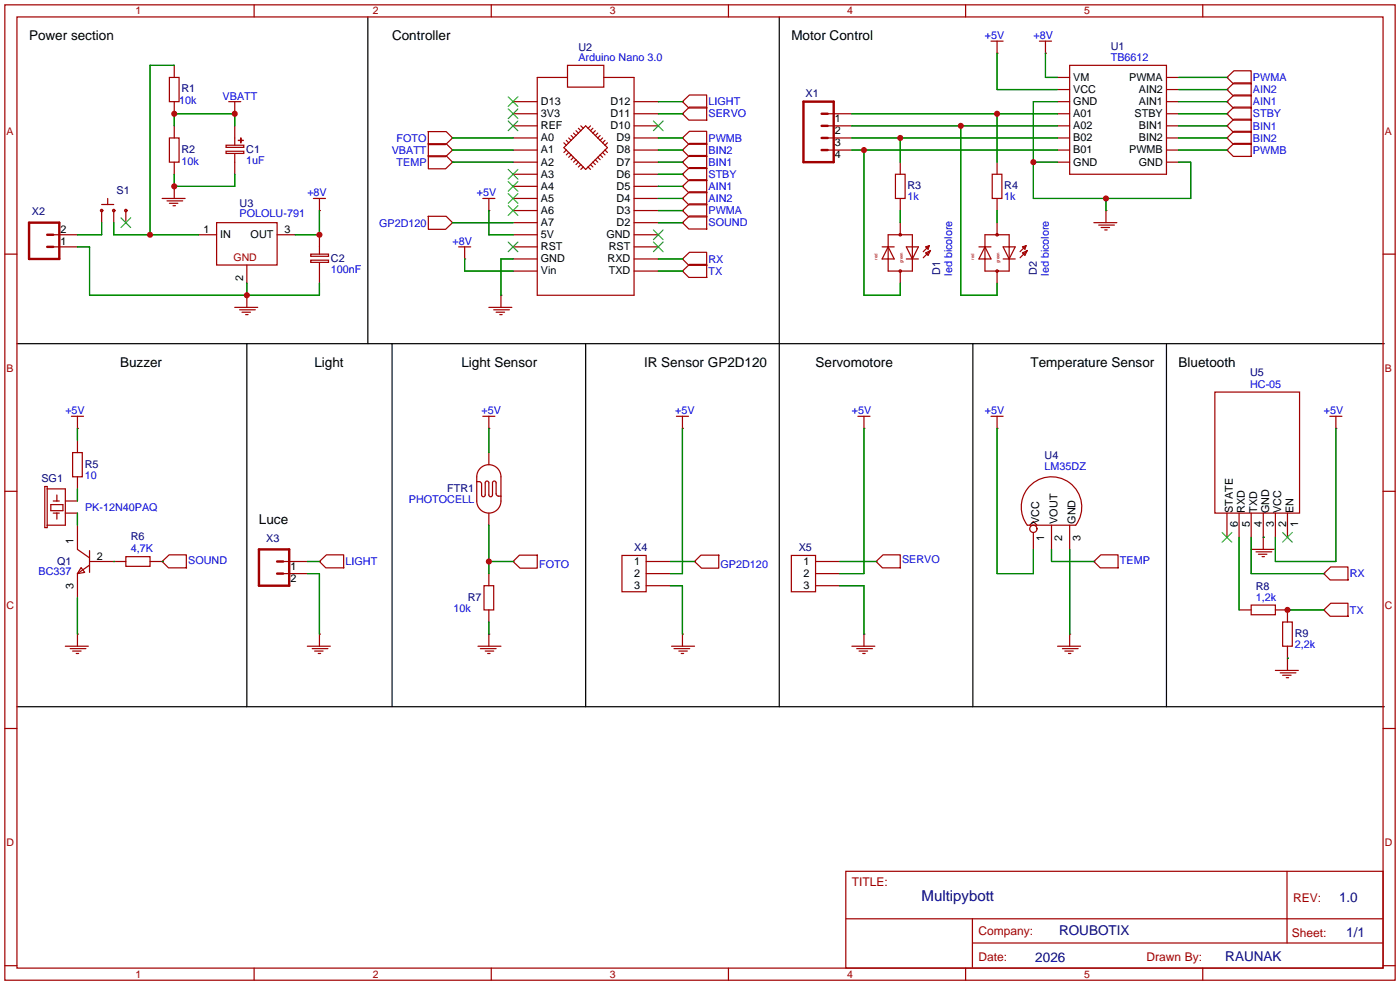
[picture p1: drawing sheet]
<svg xmlns="http://www.w3.org/2000/svg" width="294mm" height="210mm" viewBox="0 0 294 210" stroke-linecap="round" stroke-linejoin="round" font-family="sans-serif">
<g fill="none" stroke="#a10000" stroke-width=".25">
<path d="M1 1h291.9v204.7h-291.9zM3.6 3.6h286.7v199.6h-286.7zM35.6 16.3h2v5h-2zM36.6 13.7v2.6M53.3 1v2.6M103.1 1v2.6M119.1 13.7h7.6v4.6h-7.6zM119.1 16.3h-6.3v45.7h20.3v-45.7h-6.4M152.9 1v2.6M202.7 1v2.6M208 8.6h2.6M209.3 11.2h.1"/>
<path d="M209.3 8.6v2.6M218.2 8.6h2.5M219.5 11.2h.1M219.5 8.6v2.6M222 16.3h2.5M222 18.8h2.5M224.5 13.7h20.4v22.9h-20.4zM244.9 16.3h2.5M244.9 18.8h2.5M252.5 1v2.6M257.6 16.3h.1M257.6 18.8h.1"/>
<path d="M262.6 17.6v-2.7h-3.6l-1.4 1.4 1.3 1.3h3.8M35.6 29h2v5h-2zM36.6 39.1h.1M36.6 21.3v2.6M36.6 26.4v2.6M36.6 34v2.6M36.6 39.1v2.6M47.4 31.7h3.8v.5h-3.8zM47.4 30.5h3.8v.4h-3.8zM48 21.3h2.5M49.3 23.9h.1M49.3 21.3v2.6"/>
<path d="M49.3 26.4v4.1M49.3 32.3v4.3M50 29.5h1.1zM50.5 29l.1 1zM89.9 27.6h3.8l1.3 1.4-1.5 1.4h-3.6v-2.8M89.9 30.2h3.8l1.3 1.3-1.5 1.4h-3.6v-2.7M89.9 32.7h3.8l1.3 1.3-1.5 1.4h-3.6v-2.7M95 29h.1M95 31.5h.1M95 34h.1M107.7 23.9h5.1M107.7 26.4h5.1"/>
<path d="M107.7 29h5.1M107.7 31.5h5.1M107.7 21.3h5.1M107.7 34h5.1M107.7 36.6h5.1M107.7 39.1h5.1M118.4 31l4.5-4.6 4.6 4.6-4.6 4.6zM118.4 30l.5 .5M118.9 29.5l.5 .5M118.9 31.5l-.5 .5M119.4 29l.5 .5M119.4 32l-.5 .5"/>
<path d="M119.9 28.4l.5 .6M119.9 32.5l-.5 .5M120.4 27.9l.5 .5M120.4 33l-.5 .5M120.9 27.4l.5 .5M120.9 33.5l-.5 .5M121.4 26.9l.5 .5M121.4 34l-.5 .5M121.9 26.4l.5 .5M121.9 34.5l-.5 .6M122.4 35.1l-.5 .5M123.4 35.1l.6 .5"/>
<path d="M124 34.5l.5 .6M124 26.4l-.6 .5M124.5 26.9l-.5 .5M124.5 34l.5 .5M125 33.5l.5 .5M125 27.4l-.5 .5M125.5 33l.5 .5M125.5 27.9l-.5 .5M126 28.4l-.5 .6M126 32.5l.5 .5M126.5 32l.5 .5M126.5 29l-.5 .5"/>
<path d="M127 31.5l.5 .5M127 29.5l-.5 .5M127.5 30l-.5 .5M133.1 23.9h5.1M133.1 26.4h5.1M133.1 29h5.1M133.1 31.5h5.1M133.1 21.3h5.1M133.1 34h5.1M133.1 36.6h5.1M133.1 39.1h5.1M143.3 21.3h.1"/>
<path d="M143.3 23.9h.1M143.3 29h.1M143.3 31.5h.1M143.3 34h.1M143.3 36.6h.1M143.3 39.1h.1M148.3 22.7v-2.8h-3.6l-1.4 1.4 1.3 1.4h3.8M148.3 25.2v-2.7h-3.6l-1.4 1.4 1.3 1.3h3.8M148.3 30.3v-2.7h-3.6l-1.4 1.4 1.3 1.3h3.8M148.3 32.8v-2.7h-3.6l-1.4 1.4 1.3 1.3h3.8M148.3 35.4v-2.8h-3.6l-1.4 1.4 1.3 1.4h3.8M148.3 37.9v-2.7h-3.6l-1.4 1.4 1.3 1.3h3.8"/>
<path d="M173.7 23.9h5.1M173.7 26.4h5.1M173.7 29h5.1M173.7 31.5h5.1M188 36.6h2v5.1h-2zM189 34v2.6M208.3 36.6h2v5.1h-2zM209.3 34v2.6M222 23.9h2.5M222 26.4h2.5M222 29h2.5M222 31.5h2.5"/>
<path d="M222 21.3h2.5M222 34h2.5M244.9 23.9h2.5M244.9 26.4h2.5M244.9 29h2.5M244.9 31.5h2.5M244.9 21.3h2.5M244.9 34h2.5M257.6 21.3h.1M257.6 26.4h.1M257.6 23.9h.1M257.6 29h.1"/>
<path d="M257.6 31.5h.1M262.6 22.7v-2.8h-3.6l-1.4 1.4 1.3 1.4h3.8M262.6 27.7v-2.7h-3.6l-1.4 1.4 1.3 1.3h3.8M262.6 20.1v-2.7h-3.6l-1.4 1.4 1.3 1.3h3.8M262.6 25.2v-2.7h-3.6l-1.4 1.4 1.3 1.3h3.8M262.6 30.3v-2.7h-3.6l-1.4 1.4 1.3 1.3h3.8M262.6 32.8v-2.7h-3.6l-1.4 1.4 1.3 1.3h3.8M1 53.3h2.6M11.2 51.8h5.1M11.2 49.3h5.1M21.3 42.9h2.6M21.3 44.2v2.5"/>
<path d="M22.6 41.7v1.2M23.9 44.2v2.5M26.4 44.2v2.5M34 41.7h4.9M35.1 42.2h3.3M35.6 42.7h1.7M36.3 43.2h.5M41.7 49.3h3.8M45.5 46.7h12.7v8.9h-12.7zM51.8 55.6v3.8M58.2 49.3h3.8M65.2 54.6h3.8v.5h-3.8z"/>
<path d="M65.2 53.3h3.8v.5h-3.8zM65.8 41.7h2.5M67.1 44.2h.1M67.1 41.7v2.5M67.1 49.3v4M67.1 55.1v4.3M89.9 45.4h3.8l1.3 1.3-1.5 1.4h-3.6v-2.7M95 46.7h.1M96.3 51.8h2.5M97.5 54.4h.1M97.5 51.8v2.6M101.3 41.7h2.6"/>
<path d="M102.6 44.2h.1M102.6 41.7v2.5M107.7 51.8h5.1M107.7 54.4h5.1M107.7 49.3h5.1M107.7 56.9h5.1M107.7 41.7h5.1M107.7 44.2h5.1M107.7 46.7h5.1M133.1 51.8h5.1M133.1 54.4h5.1M133.1 49.3h5.1"/>
<path d="M133.1 56.9h5.1M133.1 41.7h5.1M133.1 44.2h5.1M133.1 46.7h5.1M143.3 56.9h.1M143.3 41.7h.1M143.3 44.2h.1M143.3 54.4h.1M143.3 46.7h.1M148.3 58.2v-2.7h-3.6l-1.4 1.4 1.3 1.3h3.8M148.3 40.4v-2.7h-3.6l-1.4 1.4 1.3 1.3h3.8M148.3 43v-2.7h-3.6l-1.4 1.4 1.3 1.3h3.8"/>
<path d="M148.3 45.5v-2.7h-3.6l-1.4 1.4 1.3 1.3h3.8M148.3 55.7v-2.7h-3.6l-1.4 1.4 1.3 1.3h3.8M148.3 48.1v-2.8h-3.6l-1.4 1.4 1.3 1.4h3.8M185.2 51.8h2.5M186.4 51.8l1.3 2.6h-2.5zM186.4 49.3h5.1v7.6h-5.1zM189 41.7v2.5M189 46.7v2.6M189 56.9v2.5M190.2 51.8h2.6l-1.3 2.6zM190.2 54.4h2.6M194.3 53.1l1-.5-.5 1z"/>
<path d="M194.3 51.8l.8-.2-.3 .7zM195.1 51.6l-1.3 1.2M195.3 52.6l-1.5 1.5M205.5 51.8h2.5M206.8 51.8l1.2 2.6h-2.5zM206.8 49.3h5v7.6h-5zM209.3 41.7v2.5M209.3 46.7v2.6M209.3 56.9v2.5M210.6 51.8h2.5l-1.3 2.6zM210.6 54.4h2.5M214.6 53.1l1-.5-.5 1z"/>
<path d="M214.6 51.8l.8-.2-.3 .7zM215.4 51.6l-1.3 1.2M215.6 52.6l-1.5 1.5M229.6 46.7h4.8M230.6 47.2h3.3M231.1 47.8h1.8M231.9 48.3h.5M232.2 44.2h.1M232.2 44.2v2.5M290.3 53.3h2.6M49.3 64.5h4.8M50.3 65h3.3"/>
<path d="M50.8 65.5h1.8M51.6 66h.5M51.8 62h.1M51.8 62v2.5M102.6 64.5h4.8M103.6 65h3.3M104.1 65.5h1.8M104.9 66h.5M105.2 62h.1M105.2 62v2.5M15 87.4h2.5M15.2 95h2.1v5.1h-2.1z"/>
<path d="M16.3 89.9h.1M16.3 87.4v2.5M16.3 92.5v2.5M100.6 98.5a2.54 2.54 0 0 1 2.9-.8 2.54 2.54 0 0 1 1.7 2.4v5.1a2.54 2.54 0 0 1-2.6 2.5 2.54 2.54 0 0 1-2.5-2.5v-5.1v-.6zM101.3 87.4h2.6M102.6 89.9h.1M102.6 87.4v2.5M102.6 95v2.5M142 87.4h2.5M143.3 89.9h.1M143.3 87.4v2.5M180.1 87.4h2.5"/>
<path d="M181.4 89.9h.1M181.4 87.4v2.5M208 87.4h2.6M209.3 89.9h.1M209.3 87.4v2.5M255 82.3h17.8v25.4h-17.8zM279.1 87.4h2.6M280.4 89.9h.1M280.4 87.4v2.5M1 103.1h2.6M9.4 102.1h.5v8.6h-.5zM9.9 102.6h3.8v7.6h-3.8"/>
<path d="M10.7 105.9h2.5v1.3h-2.5zM11.2 107.7h1.2M11.2 105.2h1.2M11.9 103.9v1.3M11.9 107.7v1.3M13.7 107.7h2.6M13.7 105.2h2.6M16.3 100.1v2.5M16.3 110.2v5.1l2.5 1.8M17 119.1l.8 1-1.5 .3zM18.8 117.9h7.6M18.8 118.6l-2.5 1.8"/>
<path d="M18.8 115.6v4.5M26.4 116.8h5.1v2.1h-5.1zM31.5 117.9h2.5M34 117.9h.1M39.1 119.2v-2.7h-3.6l-1.5 1.4 1.4 1.3h3.8M59.4 117.9h5.1M67.1 117.9h.1M72.1 119.2v-2.7h-3.6l-1.4 1.4 1.3 1.3h3.8M100.1 101.1h.5l.4 .2 .1 2.6a.38 .38 0 0 0 .4 .4 .38 .38 0 0 0 .4-.4v-2.6a.38 .38 0 0 1 .3-.3 .38 .38 0 0 1 .4 .3v2.6a.38 .38 0 0 0 .4 .4 .38 .38 0 0 0 .4-.4v-2.6a.38 .38 0 0 1 .4-.3 .38 .38 0 0 1 .3 .3l.1 2.6 .4 .2h.6M102.6 107.7v2.5M107.7 117.9h.1M112.8 116.5v2.8h-3.6l-1.5-1.4 1.3-1.4h3.8"/>
<path d="M130.6 116.6h5v7.6h-5zM135.6 117.9h5.1M145.8 117.9h.1M150.9 116.5v2.8h-3.6l-1.5-1.4 1.3-1.4h3.8M166.1 116.6h5.1v7.6h-5.1zM171.2 117.9h5.1M183.9 117.9h.1M189 119.2v-2.7h-3.6l-1.5 1.4 1.3 1.3h3.8M216.2 110.2l.7-.7 .8 .7M216.3 101.8a6.4 6.4 0 0 1 8.6-.1 6.4 6.4 0 0 1 .9 8.5h-10.2a6.4 6.4 0 0 1 .7-8.4zM216.9 111.8v3.5M220.7 110.2v5.1"/>
<path d="M224.5 110.2v5.1M229.6 117.9h.1M234.7 119.2v-2.7h-3.6l-1.5 1.4 1.3 1.3h3.9M257.6 107.7v5.1M260.1 107.7v5.1M262.6 107.7v5.1M262.6 115.3h4.9M263.7 115.8h3.3M264.2 116.3h1.7M264.9 116.8h.5M265.2 112.8h.1M265.2 107.7v7.6"/>
<path d="M267.7 107.7v5.1M270.3 107.7v5.1M290.3 103.1h2.6M13.7 135.6h4.8M14.7 136.1h3.3M15.2 136.7h1.8M16 137.2h.5M16.3 133.1h.1M16.3 120.4v5.1M16.3 133.1v2.5M59.4 120.4h5.1M64.5 135.6h4.8"/>
<path d="M65.5 136.1h3.3M66 136.7h1.8M66.8 137.2h.5M67.1 133.1h.1M67.1 133.1v2.5M100.3 135.6h4.9M100.8 136.1h3.3M101.6 122.9h2v5.1h-2zM101.9 136.7h1.7M102.4 137.2h.5M102.6 133.1h.1M102.6 120.4v2.5"/>
<path d="M102.6 128v2.6M102.6 133.1v2.5M135.6 122.9h5.1M135.6 120.4h5.1M141 135.6h4.8M141.5 136.1h3.3M142.5 136.7h1.8M143 137.2h.5M143.3 133.1h.1M143.3 133.1v2.5M171.2 122.9h5.1M171.2 120.4h5.1"/>
<path d="M178.8 135.6h4.8M179.8 136.1h3.3M180.3 136.7h1.8M181.1 137.2h.5M181.4 133.1h.1M181.4 133.1v2.5M222 135.6h4.8M223 136.1h3.3M223.5 136.7h1.8M224.3 137.2h.5M224.5 133.1h.1M224.5 133.1v2.5"/>
<path d="M260.1 128h2.5M262.6 127h5.1v2h-5.1zM267.7 128h2.6v2.6M269.2 130.6h2.1v5h-2.1zM270.3 138.2h.1M270.3 135.6v5.1M277.9 120.4h.1M277.9 128h.1M283 121.7v-2.7h-3.7l-1.4 1.4 1.3 1.3h3.8M283 129.3v-2.7h-3.7l-1.4 1.4 1.3 1.3h3.8M1 152.9h2.6M267.7 140.7h4.8"/>
<path d="M268.7 141.2h3.3M269.2 141.7h1.8M270 142.2h.5M290.3 152.9h2.6M177.5 182.9h112.8v20.3h-112.8zM177.6 192.8h112.6M204.1 197.9h86.1M204.1 192.8v10.2M270.2 182.9v15M1 202.7h2.6M53.3 203.2v2.5M103.1 203.2v2.5"/>
<path d="M152.9 203.2v2.5M202.7 203.2v2.5M252.5 203.2v2.5M290.3 202.7h2.6"/>
<circle cx="21.3" cy="44.2" r=".25"/>
<circle cx="23.9" cy="44.2" r=".25"/>
<circle cx="26.4" cy="44.2" r=".25"/>
<circle cx="189" cy="49.3" r=".25"/>
<circle cx="189" cy="56.9" r=".25"/>
<circle cx="209.3" cy="49.3" r=".25"/>
<circle cx="209.3" cy="56.9" r=".25"/>
<circle cx="216.9" cy="111" r=".76"/>
</g>
<path d="M168.7 21.3h6.3v12.7h-6.3zM172.5 29h1.2M172.5 26.4h1.2M172.5 23.9h1.2M172.5 31.5h1.2M6.1 46.7h6.3v7.7h-6.3zM9.9 49.3h1.3M9.9 51.8h1.3M54.4 115.3h6.3v7.6h-6.3zM58.2 117.9h1.2M58.2 120.4h1.2" fill="none" stroke="#a10000" stroke-width=".51"/>
<g fill="none" stroke="#3c3" stroke-width=".25">
<path d="M106.7 38.1l2 2M106.7 35.6l2 2M106.7 25.4l2 2M106.7 22.9l2 2M106.7 20.3l2 2.1M108.7 38.1l-2 2M108.7 35.6l-2 2M108.7 25.4l-2 2M108.7 22.9l-2 2M108.7 20.3l-2 2.1M137.2 25.4l2 2M139.2 25.4l-2 2"/>
<path d="M25.4 45.7l2 2.1M27.4 45.7l-2 2.1M106.7 50.8l2 2M106.7 43.2l2 2M106.7 40.6l2 2.1M108.7 50.8l-2 2M108.7 43.2l-2 2M108.7 40.6l-2 2.1M137.2 48.3l2 2M137.2 50.8l2 2M139.2 48.3l-2 2M139.2 50.8l-2 2"/>
<path d="M256.5 111.8l2.1 2M258.6 111.8l-2.1 2M269.2 111.8l2.1 2M271.3 111.8l-2.1 2"/>
</g>
<path d="M77.2 3.6v68.5M163.6 3.6v144.7M3.6 72.1h287M51.8 72.1v76.2M82.3 72.1v76.2M122.9 72.1v76.2M204.2 72.1v76.2M244.9 72.1v76.2M3.6 148.3h287" fill="none" stroke="#000" stroke-width=".25"/>
<g fill="none" stroke="#008700" stroke-width=".25">
<path d="M36.6 13.7h-5.1v35.6M209.3 11.2v7.6h12.7M219.5 11.2v5.1h2.5M247.4 18.8h10.2M247.4 16.3h10.2M36.6 26.4v-2.5h12.7v2.5M36.6 36.6v2.5h12.7v-2.5M95 34h12.7M95 29h12.7M95 31.5h12.7M138.2 34h5.1M138.2 21.3h5.1"/>
<path d="M138.2 23.9h5.1M138.2 29h5.1M138.2 31.5h5.1M138.2 36.6h5.1M138.2 39.1h5.1M178.8 23.9h43.2M178.8 29h43.2M178.8 31.5h43.2M178.8 26.4h43.2M181.4 31.5v30.5h7.6v-2.6M189 29v5M201.7 26.4v35.6h7.6v-2.6"/>
<path d="M209.3 23.9v10.1M216.9 34h5.1M222 21.3h-5.1v20.4h33v-7.7h-2.5M247.4 21.3h10.2M247.4 23.9h10.2M247.4 29h10.2M247.4 31.5h10.2M247.4 26.4h10.2M16.3 51.8h2.5v10.2h48.3v-2.6M21.3 46.7v2.6h-5M23.9 46.7v2.6h17.8M51.8 59.4v2.6"/>
<path d="M67.1 44.2v5.1h-5.1M95 46.7h12.7M97.5 54.4v2.5h10.2M102.6 44.2v5.1h5.1M107.7 54.4h-2.5v7.6M138.2 41.7h5.1M138.2 46.7h5.1M138.2 56.9h5.1M138.2 44.2h5.1M138.2 54.4h5.1M189 44.2v2.5M209.3 44.2v2.5"/>
<path d="M232.2 41.7v2.5M16.3 89.9v2.6M102.6 89.9v5.1M143.3 89.9v30.5h-2.6M181.4 89.9v30.5h-5.1M209.3 89.9v30.5h7.6v-5.1M280.4 89.9v28h-12.7v-5.1M16.3 102.6v2.6M16.3 107.7v2.5M23.9 117.9h.1M34 117.9h.1M64.5 117.9h2.6"/>
<path d="M102.6 110.2v10.2M102.6 117.9h5.1M140.7 117.9h5.1M176.3 117.9h7.6M220.7 115.3v2.6h8.9M224.5 115.3v17.8M260.1 112.8v15.2M262.6 112.8v7.6h15.3M265.2 112.8h.1M16.3 125.5v7.6M64.5 120.4h2.6v12.7M102.6 130.6v2.5"/>
<path d="M140.7 122.9h2.6v10.2M176.3 122.9h5.1v10.2M270.3 138.2h.1M270.3 128h7.6"/>
</g>
<g fill="#c00">
<circle cx="216.9" cy="34" r=".63"/>
<circle cx="232.2" cy="41.7" r=".63"/>
<circle cx="102.6" cy="117.9" r=".63"/>
<circle cx="209.3" cy="23.9" r=".63"/>
<circle cx="189" cy="29" r=".63"/>
<circle cx="181.4" cy="31.5" r=".63"/>
<circle cx="201.7" cy="26.4" r=".63"/>
<circle cx="67.1" cy="49.3" r=".63"/>
<circle cx="51.8" cy="62" r=".63"/>
<circle cx="31.5" cy="49.3" r=".63"/>
<circle cx="270.3" cy="128" r=".63"/>
<circle cx="49.3" cy="23.9" r=".63"/>
<circle cx="36.6" cy="23.9" r=".63"/>
<circle cx="36.6" cy="39.1" r=".63"/>
</g>
<text font-size="3.1" fill="#000080" x="193.5" y="189.1">Multipybott</text>
<g font-size="2.8">
<text x="6.1" y="8.4">Power section</text>
<text x="82.3" y="8.4">Controller</text>
<text x="166.1" y="8.4">Motor Control</text>
<text x="25.2" y="77">Buzzer</text>
<text x="66" y="77">Light</text>
<text x="96.9" y="77">Light Sensor</text>
<text x="135.2" y="77">IR Sensor GP2D120</text>
<text x="171.2" y="77">Servomotore</text>
<text x="216.3" y="77">Temperature Sensor</text>
<text x="247.4" y="77">Bluetooth</text>
<text x="54.4" y="110">Luce</text>
</g>
<g font-size="2.8" fill="#000080">
<text x="281.1" y="189.3">1.0</text>
<text x="222.3" y="196.2">ROUBOTIX</text>
<text x="282.6" y="196.7">1/1</text>
<text x="217.3" y="201.8">2026</text>
<text x="257.2" y="201.8">RAUNAK</text>
</g>
<g font-size="2.5" fill="#a00000">
<text x="178.8" y="186">TITLE:</text>
<text x="271.4" y="189.3">REV:</text>
<text x="205.4" y="196.2">Company:</text>
<text x="271.2" y="196.6">Sheet:</text>
<text x="205.4" y="201.7">Date:</text>
<text x="240.7" y="201.8">Drawn By:</text>
</g>
<g font-size="2.3" fill="#000080">
<text x="121.4" y="10.6">U2</text>
<text x="233.2" y="10.5">U1</text>
<text x="38.1" y="19.4">R1</text>
<text x="169.1" y="20.3">X1</text>
<text x="38.1" y="32.1">R2</text>
<text x="51.7" y="32.2">C1</text>
<text x="24.5" y="40.7">S1</text>
<text x="190.5" y="39.7">R3</text>
<text x="210.8" y="39.7">R4</text>
<text x="6.7" y="45.2">X2</text>
<text x="50.3" y="43.4">U3</text>
<text x="69.5" y="55.1">C2</text>
<text x="197.3" y="57.7" transform="rotate(-90 197.3 57.7)">D1</text>
<text x="217.6" y="57.7" transform="rotate(-90 217.6 57.7)">D2</text>
<text x="262.4" y="79">U5</text>
<text x="8.7" y="101.2">SG1</text>
<text x="17.8" y="98.1">R5</text>
<text x="219.3" y="96.2">U4</text>
<text x="93.9" y="103.3">FTR1</text>
<text x="27.4" y="113.3">R6</text>
<text x="55.9" y="113.7">X3</text>
<text x="12" y="118.6">Q1</text>
<text x="133.1" y="115.8">X4</text>
<text x="167.7" y="115.8">X5</text>
<text x="263.6" y="123.8">R8</text>
<text x="98.2" y="126.1">R7</text>
<text x="271.8" y="133.7">R9</text>
</g>
<g font-size="2.3" fill="#00f">
<text x="206.8" y="8.2">+5V</text>
<text x="216.9" y="8.2">+8V</text>
<text x="121.4" y="12.8">Arduino Nano 3.0</text>
<text x="233.2" y="12.8">TB6612</text>
<text x="263" y="17">PWMA</text>
<text x="37.6" y="21.9">10k</text>
<text x="46.7" y="20.9">VBATT</text>
<text x="148.7" y="22.1">LIGHT</text>
<text x="263" y="22.1">AIN1</text>
<text x="263" y="19.6">AIN2</text>
<text x="83.2" y="29.8">FOTO</text>
<text x="148.7" y="24.7">SERVO</text>
<text x="148.7" y="29.7">PWMB</text>
<text x="263" y="27.2">BIN1</text>
<text x="263" y="24.7">STBY</text>
<text x="263" y="29.7">BIN2</text>
<text x="38.1" y="34.6">10k</text>
<text x="51.7" y="34.5">1uF</text>
<text x="82.2" y="32.4">VBATT</text>
<text x="83.2" y="34.9">TEMP</text>
<text x="148.7" y="32.3">BIN2</text>
<text x="148.7" y="34.8">BIN1</text>
<text x="263" y="32.3">PWMB</text>
<text x="64.5" y="41.2">+8V</text>
<text x="100.1" y="41.2">+5V</text>
<text x="148.7" y="37.4">STBY</text>
<text x="148.7" y="39.9">AIN1</text>
<text x="50.3" y="45.6">POLOLU-791</text>
<text x="79.6" y="47.6">GP2D120</text>
<text x="148.7" y="42.4">AIN2</text>
<text x="148.7" y="45">PWMA</text>
<text x="148.7" y="47.5">SOUND</text>
<text x="190.5" y="42">1k</text>
<text x="210.8" y="42">1k</text>
<text x="95" y="51.4">+8V</text>
<text x="69.5" y="57.4">100nF</text>
<text x="148.7" y="57.7">TX</text>
<text x="148.7" y="55.1">RX</text>
<text x="199.9" y="57.9" transform="rotate(-90 199.9 57.9)">led bicolore</text>
<text x="220.2" y="57.9" transform="rotate(-90 220.2 57.9)">led bicolore</text>
<text x="262.4" y="81.3">HC-05</text>
<text x="13.7" y="87">+5V</text>
<text x="101.1" y="87">+5V</text>
<text x="141.7" y="87">+5V</text>
<text x="178.8" y="87">+5V</text>
<text x="206.8" y="87">+5V</text>
<text x="277.9" y="87">+5V</text>
<text x="17.8" y="100.5">10</text>
<text x="219.3" y="98.6">LM35DZ</text>
<text x="17.8" y="107.2">PK-12N40PAQ</text>
<text x="85.8" y="105.5">PHOTOCELL</text>
<text x="27.4" y="115.9">4,7K</text>
<text x="39.5" y="118.4">SOUND</text>
<text x="72.5" y="118.6">LIGHT</text>
<text x="113.2" y="119.1">FOTO</text>
<text x="151.3" y="119.1">GP2D120</text>
<text x="189.4" y="118.2">SERVO</text>
<text x="235.1" y="118.4">TEMP</text>
<text x="8.1" y="120.6">BC337</text>
<text x="283.3" y="121.2">RX</text>
<text x="95.2" y="128.4">10k</text>
<text x="263.6" y="126">1,2k</text>
<text x="283.3" y="128.8">TX</text>
<text x="271.8" y="136">2,2k</text>
</g>
<g font-size="2.3">
<text x="225.3" y="17">VM</text>
<text x="237" y="17">PWMA</text>
<text x="113.5" y="22">D13</text>
<text x="128.2" y="22">D12</text>
<text x="225.3" y="19.5">VCC</text>
<text x="225.3" y="22">GND</text>
<text x="239.1" y="22">AIN1</text>
<text x="239.1" y="19.5">AIN2</text>
<text x="113.5" y="29.7">A0</text>
<text x="113.5" y="27.1">REF</text>
<text x="113.5" y="24.6">3V3</text>
<text x="128.2" y="24.6">D11</text>
<text x="128.2" y="27.1">D10</text>
<text x="129.4" y="29.7">D9</text>
<text x="175.3" y="25.6">1</text>
<text x="175.3" y="28.2">2</text>
<text x="225.3" y="24.6">A01</text>
<text x="225.3" y="27.1">A02</text>
<text x="225.3" y="29.7">B02</text>
<text x="238.2" y="24.6">STBY</text>
<text x="239.1" y="29.7">BIN2</text>
<text x="239.1" y="27.1">BIN1</text>
<text x="113.5" y="34.7">A2</text>
<text x="113.5" y="32.2">A1</text>
<text x="129.4" y="32.2">D8</text>
<text x="129.4" y="34.7">D7</text>
<text x="175.3" y="30.7">3</text>
<text x="175.3" y="33.3">4</text>
<text x="225.3" y="32.2">B01</text>
<text x="225.3" y="34.7">GND</text>
<text x="237" y="32.2">PWMB</text>
<text x="239.1" y="34.7">GND</text>
<text x="113.5" y="39.8">A4</text>
<text x="113.5" y="37.3">A3</text>
<text x="129.4" y="37.3">D6</text>
<text x="129.4" y="39.8">D5</text>
<text x="113.5" y="47.4">A7</text>
<text x="113.5" y="44.9">A6</text>
<text x="113.5" y="42.4">A5</text>
<text x="129.4" y="42.4">D4</text>
<text x="129.4" y="44.9">D3</text>
<text x="129.4" y="47.4">D2</text>
<text x="12.7" y="51.5">1</text>
<text x="12.7" y="49">2</text>
<text x="42.7" y="49">1</text>
<text x="46.2" y="50">IN</text>
<text x="52.6" y="50">OUT</text>
<text x="59.7" y="49">3</text>
<text x="113.5" y="52.5">RST</text>
<text x="113.5" y="50">5V</text>
<text x="127.3" y="50">GND</text>
<text x="127.8" y="52.5">RST</text>
<text x="51" y="58.9" transform="rotate(-90 51 58.9)">2</text>
<text x="113.5" y="57.6">Vin</text>
<text x="113.5" y="55.1">GND</text>
<text x="127.5" y="55.1">RXD</text>
<text x="127.8" y="57.6">TXD</text>
<text x="258.8" y="107.7" transform="rotate(-90 258.8 107.7)">STATE</text>
<text x="261.3" y="107.7" transform="rotate(-90 261.3 107.7)">RXD</text>
<text x="263.9" y="107.7" transform="rotate(-90 263.9 107.7)">TXD</text>
<text x="266.4" y="107.7" transform="rotate(-90 266.4 107.7)">GND</text>
<text x="269" y="107.7" transform="rotate(-90 269 107.7)">VCC</text>
<text x="271.5" y="107.7" transform="rotate(-90 271.5 107.7)">EN</text>
<text x="218.2" y="110" transform="rotate(-90 218.2 110)">VCC</text>
<text x="219.2" y="113.5" transform="rotate(-90 219.2 113.5)">1</text>
<text x="222" y="110" transform="rotate(-90 222 110)">VOUT</text>
<text x="223" y="113.5" transform="rotate(-90 223 113.5)">2</text>
<text x="225.8" y="110" transform="rotate(-90 225.8 110)">GND</text>
<text x="226.8" y="113.5" transform="rotate(-90 226.8 113.5)">3</text>
<text x="259.8" y="110.7" transform="rotate(-90 259.8 110.7)">6</text>
<text x="262.3" y="110.7" transform="rotate(-90 262.3 110.7)">5</text>
<text x="264.9" y="110.7" transform="rotate(-90 264.9 110.7)">4</text>
<text x="267.4" y="110.7" transform="rotate(-90 267.4 110.7)">3</text>
<text x="270" y="110.7" transform="rotate(-90 270 110.7)">2</text>
<text x="272.5" y="110.7" transform="rotate(-90 272.5 110.7)">1</text>
<text x="15.5" y="114.3" transform="rotate(-90 15.5 114.3)">1</text>
<text x="20.3" y="117.5">2</text>
<text x="61" y="119.6">1</text>
<text x="133.1" y="118.6">1</text>
<text x="168.7" y="118.6">1</text>
<text x="15.5" y="123.7" transform="rotate(-90 15.5 123.7)">3</text>
<text x="61" y="122.2">2</text>
<text x="133.1" y="123.6">3</text>
<text x="133.1" y="121.1">2</text>
<text x="168.7" y="123.6">3</text>
<text x="168.7" y="121.1">2</text>
</g>
<g font-size="2.2" fill="#a00000">
<text x="28.4" y="3">1</text>
<text x="78.2" y="3">2</text>
<text x="128" y="3">3</text>
<text x="177.8" y="3">4</text>
<text x="227.6" y="3">5</text>
<text x="1.4" y="28.3">A</text>
<text x="290.7" y="28.3">A</text>
<text x="49" y="54.7">GND</text>
<text x="1.4" y="78">B</text>
<text x="290.7" y="78">B</text>
<text x="1.4" y="127.8">C</text>
<text x="290.7" y="127.8">C</text>
<text x="1.4" y="177.6">D</text>
<text x="290.7" y="177.6">D</text>
<text x="28.4" y="205.2">1</text>
<text x="78.2" y="205.2">2</text>
<text x="128" y="205.2">3</text>
<text x="177.8" y="205.2">4</text>
<text x="227.6" y="205.2">5</text>
</g>
<g font-size=".9" fill="#a00000">
<text x="184.2" y="54.5" transform="rotate(-90 184.2 54.5)">red</text>
<text x="189.5" y="55.3" transform="rotate(-90 189.5 55.3)">green</text>
<text x="204.5" y="54.5" transform="rotate(-90 204.5 54.5)">red</text>
<text x="209.8" y="55.3" transform="rotate(-90 209.8 55.3)">green</text>
</g>
</svg>
